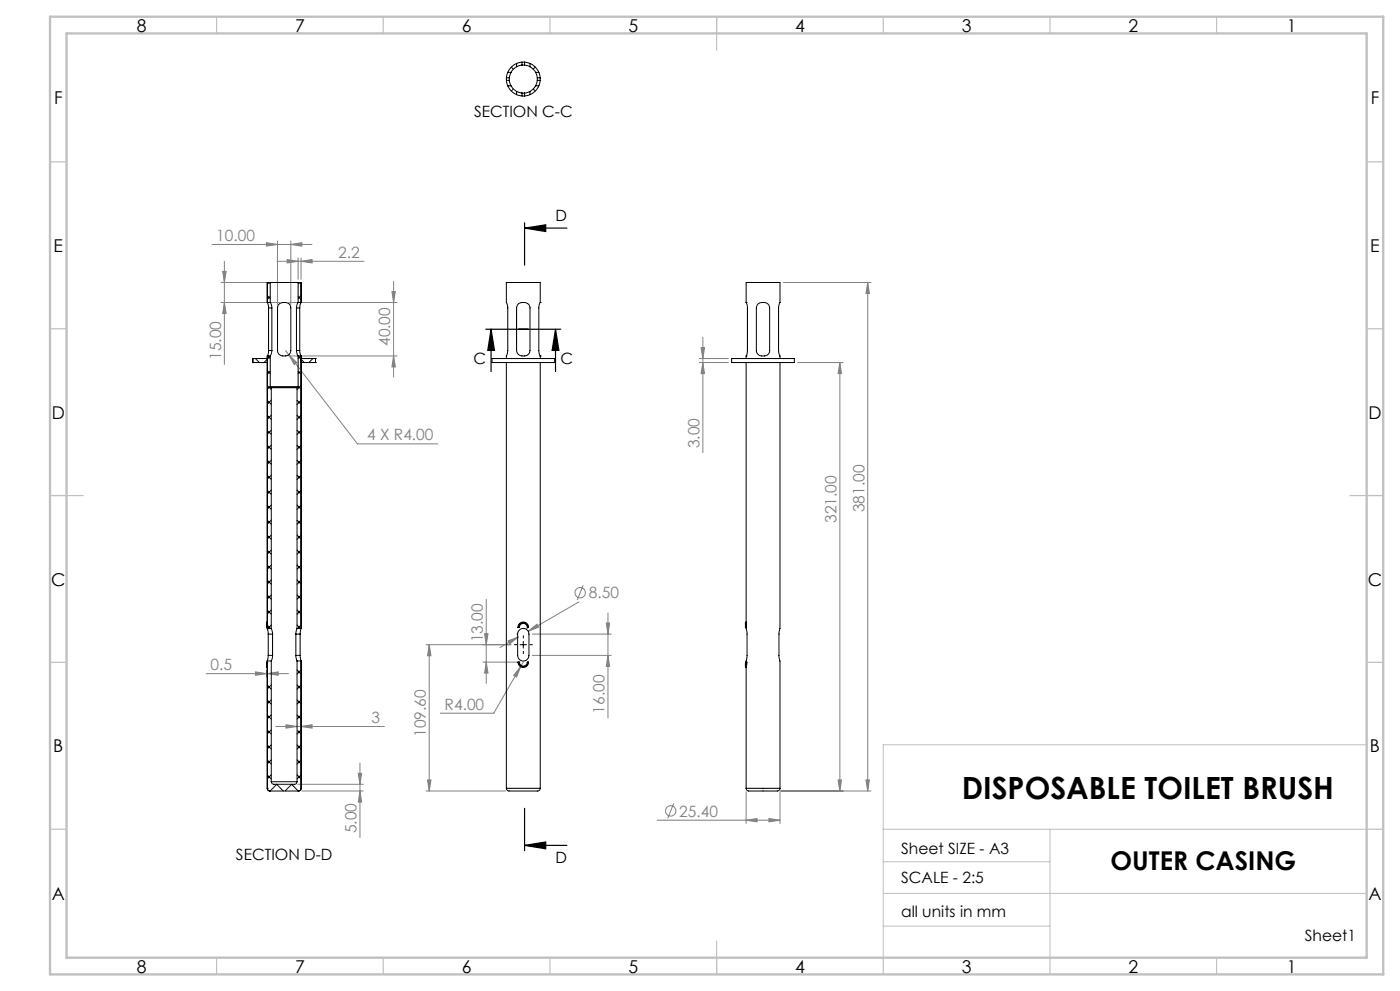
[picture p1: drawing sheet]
<svg xmlns="http://www.w3.org/2000/svg" width="420mm" height="297mm" viewBox="0 0 420 297" stroke-linecap="round" stroke-linejoin="round" font-family="sans-serif">
<path d="M410 223.2h-145v63.8M265 248.5h145M265 258.3h50M315 248.5v38.5M265 267.8h145M265 277.6h50" fill="none" stroke="#c0c0c0" stroke-width=".3"/>
<g fill="none" stroke="#c0c0c0" stroke-width=".35">
<path d="M65 5v5M115 5v5M165 5v5M215 5v10M265 5v5M315 5v5M365 5v5M15 48.5h5M410 48.5h5M15 98.5h5M410 98.5h5M15 148.5h10"/>
<path d="M405 148.5h10M15 198.5h5M410 198.5h5M15 248.5h5M410 248.5h5M65 287v5M115 287v5M165 287v5M215 282v10M265 287v5M315 287v5M365 287v5"/>
</g>
<path d="M15 5h400v287h-400zM20 10h390v277h-390z" fill="none" stroke="#c0c0c0" stroke-width=".7"/>
<g fill="none" stroke="#808080" stroke-width=".3">
<path d="M63.6 73.3h30M67.3 78.3v30.9M79.9 72.7l3.4 .6-3.4 .5zM83.1 78.3h26.1M83.3 72.2v19.1M86.1 77.8l3.3 .5-3.3 .5zM87.2 73.3l3.4-.6v1.1zM87.2 72.2v19.1M89.4 77.3v6.4M90.3 78.3l3.3-.5v1zM90.3 77.3v6.4M66.3 90.7h17.6"/>
<path d="M66.3 84.7h13.7M66.8 81.3h1l-.5 3.4zM67.3 90.7l.5 3.3h-1zM86.6 90.7h32.5M117.6 87.4h1l-.5 3.3zM118.1 84.3v28.7M235 84.7h26.3M260.3 84.7l.5 3.3h-1zM260.3 84.7v152.4M85.7 105.1l.9 1.2M86.6 106.3l2.4 2.4-.7 .6zM86.6 106.3l20.6 26.7h24.1"/>
<path d="M86.6 106.7h32.5M118.1 106.7l.5 3.3h-1zM209.8 108.7h8.7M209.8 107.5h8.7M210.3 104.2h1l-.4 3.3zM210.9 108.7l.4 3.3h-1zM210.9 101.1v34.5M239.3 108.7h13.6M252 108.7l.4 3.3h-1zM252 108.7v128.4M145.9 179.6v25.2M174.9 175.4l-1.7 4.4"/>
<path d="M127.8 193.2h25.5M128.8 193.2l.5 3.3h-1zM128.8 193.2v43.9M144.9 198.4h11.1M145.4 189.9h1l-.5 3.3zM145.9 198.4l.5 3.3h-1zM152.4 192.1l3.1-1.2-2.6 2.1zM155 190h.1M155.5 190.9l-5.5 3.2M156.2 199.8l-1.2 3.1-.9-.5zM156.2 199.8l-8.1 13.9h-16M157 198.4l-.8 1.4"/>
<path d="M158 188.3h.1M158.5 189.2l2.6-2.1 .5 .9zM159.7 190h23.7M159.7 196.4h23.7M173.6 180.4l-15.1 8.8M181.9 186.7h1l-.5 3.3zM182.4 196.4l.5 3.3h-1zM182.4 183.7v31.5M61.9 201.9h24.6M76.7 201.4l3.3 .5-3.3 .5zM80 200.8v2.1M80.2 201.9l3.3-.5v1z"/>
<path d="M80.2 200.6v2.3M82.8 217.7h32.5M85.8 217.2l3.3 .5-3.3 .5zM90.3 217.7l3.3-.5v1zM89.3 235.1h19.7M90.5 237.1h18.5M107.5 231.8h1l-.5 3.3zM108 228.7v22.3M108 237.1l.5 3.3h-1zM127.8 237.1h23.9M128.3 233.7h1l-.5 3.4zM223.8 237.3v9.5"/>
<path d="M234 237.3v9.5M234.2 237.1h27.1M251.4 233.7h1l-.4 3.4zM259.8 233.7h1l-.5 3.4zM197.2 245.8h36.8M202.1 240.8l-1.8 4.4M223.8 245.8l3.3-.5v1zM230.7 245.3l3.3 .5-3.3 .5z"/>
<circle cx="174" cy="177.6" r="1.56"/>
<circle cx="201.2" cy="243" r="1.56"/>
</g>
<path d="M157.4 68.4l6.3-1v2zM157.4 68.4h12.7M157.4 66.8v12.7M145.7 98.7h22.5M147.3 98.7l1 6.3h-2zM147.3 98.7v12.7M166.7 98.7l1 6.3h-2.1zM166.7 98.7v12.7M157.4 253.4l6.3-1.1v2.1zM157.4 242.2v12.7M157.4 253.4h12.7" fill="none" stroke="#000" stroke-width=".35"/>
<path d="M155 193.2h-.7M157 191.2v-.7M157 195.2v.7M159 193.2h.7" fill="none" stroke="#000" stroke-width=".3" stroke-dasharray="15.2 1.3 1.3 1.3"/>
<path d="M156 193.2h2M157 192.2v2" fill="none" stroke="#000" stroke-width=".3"/>
<g fill="#000">
<path d="M157.4 68.4l6.3-1v2zM157.4 253.4l6.3-1.1v2.1z"/>
<path d="M166.7 98.7l1 6.3h-2.1zM147.3 98.7l1 6.3h-2z"/>
</g>
<g fill="#808080">
<path d="M85.8 217.2l3.3 .5-3.3 .5zM90.3 217.7l3.3-.5v1zM79.9 72.7l3.4 .6-3.4 .5zM87.2 73.3l3.4-.6v1.1zM86.6 106.3l1.7 3 .7-.6zM76.7 201.4l3.3 .5-3.3 .5zM80.2 201.9l3.3-.5v1z"/>
<path d="M118.1 106.7l.5 3.3h-1zM117.6 87.4h1l-.5 3.3zM67.3 90.7l.5 3.3h-1zM66.8 81.3h1l-.5 3.4z"/>
<path d="M107.5 231.8h1l-.5 3.3zM108 237.1l.5 3.3h-1z"/>
<path d="M86.1 77.8l3.3 .5-3.3 .5zM90.3 78.3l3.3-.5v1z"/>
<path d="M230.7 245.3l3.3 .5-3.3 .5zM223.8 245.8l3.3-.5v1z"/>
<path d="M152.4 192.1l3.1-1.2-2.6 2.1zM158.5 189.2l2.6-2.1 .5 .9zM156.2 199.8l-2.1 2.6 .9 .5z"/>
<path d="M145.9 198.4l.5 3.3h-1zM145.4 189.9h1l-.5 3.3z"/>
<path d="M181.9 186.7h1l-.5 3.3zM182.4 196.4l.5 3.3h-1zM128.8 193.2l.5 3.3h-1zM128.3 233.7h1l-.5 3.4zM260.3 84.7l.5 3.3h-1zM259.8 233.7h1l-.5 3.4zM252 108.7l.4 3.3h-1zM251.4 233.7h1l-.4 3.4zM210.3 104.2h1l-.4 3.3zM210.9 108.7l.4 3.3h-1z"/>
</g>
<g fill="none" stroke="#000" stroke-width=".3">
<path d="M155 19l-1.6 1.1-1.1 1.6M155 20l-1.7 1.7M155 19v1M156.6 18.6l-1.6 .4M156.6 19.5l-1.6 .5M156.6 18.6h.8M156.6 19.5h.8M156.6 18.6v.9M157.4 18.6l1.6 .4M157.4 19.5l1.6 .5M157.4 18.6v.9M159 19l1.6 1.1 1 1.6"/>
<path d="M159 20l1.7 1.7M159 19v1M151.9 24.1l.4 1.6M151.9 23.3v.8M151.9 23.3h.9M151.9 24.1h.9M152.3 25.7l1.1 1.6 1.6 1.1M152.3 21.7l-.4 1.6M152.3 25.7h1M152.3 21.7h1M152.8 24.1l.5 1.6M152.8 23.3v.8"/>
<path d="M153.3 25.7l1.7 1.7M153.3 21.7l-.5 1.6M153.4 20.1l.6 .6M154 26.7l-.6 .6M155 28.4l1.6 .3M155 27.4l1.6 .5M155 27.4v1M156.6 28.7h.8M156.6 27.9h.8M156.6 27.9v.8M157.4 27.9v.8M159 28.4l-1.6 .3"/>
<path d="M159 27.4l-1.6 .5M159 27.4v1M159.9 26.7l.7 .6M160.6 20.1l-.7 .6M160.7 25.7l-1.7 1.7M160.7 21.7l.5 1.6M160.7 25.7h.9M160.7 21.7h.9M161.2 24.1l-.5 1.6M161.2 23.3v.8M161.2 23.3h.9M161.2 24.1h.9"/>
<path d="M161.6 25.7l-1 1.6-1.6 1.1M161.6 21.7l.5 1.6M162.1 24.1l-.5 1.6M162.1 23.3v.8M80.2 88.6l.9 .9M80.2 84.7h.1M80.2 90.7h.1M80.2 90.7l.4 1.6M80.2 90.7h.9M80.2 84.7v6M80.2 84.7h.9M80.6 92.3v12.8"/>
<path d="M80.6 92.3h1M81.1 85l-.3-.3-.6 .5M81.1 88.9l-.9 .8M81.1 90.7l.5 1.6M81.1 84.7h8.3M81.1 84.7v6M81.6 92.3v12.8M83.9 91l1.4-.3a1.79 1.79 0 0 1 1.9 1.6v12.8a2.09 2.09 0 0 1-2.4 1.6 1.64 1.64 0 0 1-1.5-1.6v-12.8l.2-.9zM88.9 92.3v12.8M88.9 92.3h1M89.4 85l.3-.3 .6 .5M89.4 88.9l.9 .8"/>
<path d="M89.4 84.7h.9v6M89.4 90.7l-.5 1.6M89.4 90.7h.9M89.4 84.7v6M89.9 92.3v12.8M90.3 88.6l-.9 .9M90.3 90.7l-.4 1.6M90.3 84.7v6M155.6 91l1.3-.3a1.89 1.89 0 0 1 2.1 1.6v12.8a2.09 2.09 0 0 1-2.4 1.6 1.69 1.69 0 0 1-1.6-1.6v-12.8l.2-.9zM162.1 90.7v-6h-10.2v6l.4 1.4v13l-.4 2.4M162.1 90.7h.1M162.1 90.7l-.5 1.6v12.9l.5 1.5"/>
<path d="M223.8 90.7v-6h10.2v6l-.4 1.6v12.8l.4 2.4M223.8 90.7l.4 1.2v13.2l-.4 1.6M223.8 90.7h.1M227.5 91l1.3-.3a1.85 1.85 0 0 1 2.1 1.6v12.8a2.03 2.03 0 0 1-2.5 1.6 1.63 1.63 0 0 1-1.5-1.6v-12.8l.3-.9zM75.8 108.7h.1M75.8 107.5h.1M75.8 107.5v1.2M75.8 107.5h4.4M75.8 108.7h4.4M75.9 107.5h-.1M76.6 107.5l1.2 1.2M80.2 115.5l1.2 1.2"/>
<path d="M80.2 111l.9 .9M80.2 106.7h.1M80.2 106.7v79.8M80.2 106.7h.9M80.3 106.7l.8 .7M80.6 105.1l-.4 1.6M80.6 105.1h1M81 115.8l-.8 .9M81.1 106.8l-1.9 1.9M81.1 111.3l-.9 .9M81.1 115.9h8.3M81.1 106.7v9.2"/>
<path d="M81.1 115.9l.3 .3M81.4 119.9l-1.2 1.3M81.4 116.2h7.7M81.4 116.2v72.2h-1.2M81.6 105.1l-.5 1.6M88.9 105.1l.5 1.6M88.9 105.1h1M89.1 119.9l1.2 1.3M89.1 116.2v72.2h1.2M89.4 106.8l1.9 1.9M89.4 111.3l.9 .9M89.4 106.7v9.2"/>
<path d="M89.4 115.9l-.3 .3M89.4 106.7h.9M89.5 115.8l.8 .9M89.9 111.4l-.5 .5M89.9 105.1l.4 1.6M90.2 106.7l-.8 .7M90.3 115.5l-1.2 1.2M90.3 106.7v.8M90.3 106.7v81.7M90.3 107.5h4.4M90.3 108.7h4.4M90.3 108.7v79.7"/>
<path d="M93.9 107.5l-1.2 1.2M94.6 107.5h.1M94.7 108.7h.1M94.7 107.5h.1M94.7 107.5v1.2M147.6 107.5h18.8v1.2h-18.8zM151.9 108.7v127.6M162.1 106.7h.1M162.1 106.7v.8M162.1 108.7v127.6M219.5 107.5h18.8v1.2h-18.8zM223.8 106.7h.1"/>
<path d="M223.8 106.7v.8M223.8 108.7v77.7M234 108.7v79.6l-.3 1.7v6.6l.3 1.5v38.2M80.2 138l1.2 1.2M80.2 133.5l1.2 1.2M80.2 129l1.2 1.2M80.2 124.5l1.2 1.2M80.2 120l1.2 1.2M81.4 124.5l-1.2 1.2M81.4 128.9l-1.2 1.2M81.4 133.4l-1.2 1.2M81.4 137.9l-1.2 1.2"/>
<path d="M89.1 137.9l1.2 1.2M89.1 128.9l1.2 1.2M89.1 124.5l1.2 1.2M89.1 133.4l1.2 1.2M90.3 120l-1.2 1.2M90.3 124.5l-1.2 1.2M90.3 129l-1.2 1.2M90.3 133.5l-1.2 1.2M90.3 138l-1.2 1.2M80.2 155.9l1.2 1.2M80.2 151.4l1.2 1.2M80.2 147l1.2 1.2"/>
<path d="M80.2 142.4l1.2 1.3M81.4 142.4l-1.2 1.2M81.4 146.9l-1.2 1.2M81.4 151.4l-1.2 1.2M81.4 155.9l-1.2 1.2M89.1 155.9l1.2 1.2M89.1 146.9l1.2 1.2M89.1 151.4l1.2 1.2M89.1 142.4l1.2 1.2M90.3 147l-1.2 1.2M90.3 151.4l-1.2 1.2M90.3 155.9l-1.2 1.2"/>
<path d="M90.3 142.4l-1.2 1.3M80.2 178.4l1.2 1.2M80.2 173.9l1.2 1.2M80.2 169.4l1.2 1.2M80.2 164.9l1.2 1.2M80.2 160.4l1.2 1.2M81.4 160.4l-1.2 1.2M81.4 164.8l-1.2 1.2M81.4 169.4l-1.2 1.2M81.4 173.8l-1.2 1.2M81.4 178.3l-1.2 1.2M89.1 173.8l1.2 1.2"/>
<path d="M89.1 169.4l1.2 1.2M89.1 164.8l1.2 1.2M89.1 160.4l1.2 1.2M89.1 178.3l1.2 1.2M90.3 160.4l-1.2 1.2M90.3 164.9l-1.2 1.2M90.3 169.4l-1.2 1.2M90.3 178.4l-1.2 1.2M90.3 173.9l-1.2 1.2M80 199.8l.2 .2M80 186.7l.2 .2M80 199.8h.1"/>
<path d="M80 186.7v1.2l.2 .1M80.2 186.4l-.2 .3M80.2 199.6l-.2 .2M80.2 186.5l-.2 .2M80.2 198.4l-.2 .2v1.2M80.2 186.4v.1M80.2 198.4v1.2M80.2 186.9v1.1M80.2 188h.1M80.2 198.4h.1M80.2 200v36.3M80.2 199.6h.1"/>
<path d="M80.2 186.9h.1M80.2 200h.1M80.2 186.5h.1M80.2 187.4l1 1M80.2 182.9l1.2 1.2M80.2 198.1h.1M80.2 188.4l.3 1.6M80.2 188.3v.1M80.2 186.9v1.5M80.2 198.1v1.5M80.2 198.1h1.2v36.2M80.5 196.4l-.3 1.6"/>
<path d="M80.5 190h1.3M80.5 196.4h1.3M80.5 190v6.4M81.4 182.8l-1.2 1.2M81.4 187.3l-1.1 1.1M81.4 188.3l.4 1.7M81.8 196.4l-.4 1.7M81.8 190v6.4M88.8 196.4l.3 1.7M88.8 190h1.2M88.8 190v6.4M88.8 196.4h1.2"/>
<path d="M89.1 187.3l1.1 1.1M89.1 182.8l1.2 1.2M89.1 188.3l-.3 1.7M90 196.4l.3 1.7M90 190v6.4M90.3 182.9l-1.2 1.2M90.3 187.4l-1 1M90.3 188.4l-.3 1.6M90.3 198.1v38.2M90.3 198.1h-1.2v36.2M155.4 188a1.59 1.59 0 0 1 1.6-1.6 1.59 1.59 0 0 1 1.6 1.6M155.4 198.4l.2 .2"/>
<path d="M155.4 198.4a1.59 1.59 0 0 0 1.6 1.6 1.59 1.59 0 0 0 1.6-1.6M155.4 188h.4M155.4 198.4h.4M155.6 187.8l.2 .2M155.6 187.8l-.2 .2M155.6 187.8a1.39 1.39 0 0 1 1.4-1.2 1.39 1.39 0 0 1 1.4 1.2M155.6 198.6a1.39 1.39 0 0 0 1.4 1.2 1.39 1.39 0 0 0 1.4-1.2M155.8 188a1.2 1.2 0 0 1 1.2-1.2 1.2 1.2 0 0 1 1.2 1.2M155.8 198.4l-.2 .2M155.8 198.4a1.2 1.2 0 0 0 1.2 1.2 1.2 1.2 0 0 0 1.2-1.2M156 188.6a1.68 1.68 0 0 1 1.8-.1 1.68 1.68 0 0 1 .9 1.5v6.4a1.69 1.69 0 0 1-1.7 1.7 1.69 1.69 0 0 1-1.7-1.7v-6.4l.1-.5zM158.2 198.4l.2 .2"/>
<path d="M158.2 188h.4M158.2 198.4h.4M158.4 187.8l-.2 .2M158.4 187.8l.2 .2M158.6 198.4l-.2 .2M223.7 186.5l.1-.1v1.6l-.2-.1zM223.8 198.4l-.2 .1v1.4l.2 .1M223.8 186.8l.3 3v6.6l-.3 2M223.8 198.4h.3l-.3 1.6M223.8 199.6v.4M223.8 198.4v1.6M80.2 218.8l1.2 1.2"/>
<path d="M80.2 214.3l1.2 1.2M80.2 209.8l1.2 1.2M80.2 205.3l1.2 1.2M81.4 205.3l-1.2 1.2M81.4 209.8l-1.2 1.2M81.4 214.2l-1.2 1.2M81.4 218.8l-1.2 1.2M89.1 214.2l1.2 1.2M89.1 209.8l1.2 1.2M89.1 205.3l1.2 1.2M89.1 200.8l1.2 1.2M89.4 219l.9 1"/>
<path d="M90.1 219l-1 1M90.3 200.8l-1.2 1.2M90.3 205.3l-1.2 1.2M90.3 209.8l-1.2 1.2M90.3 214.3l-1.2 1.2M223.8 200v36.3M80.2 232.3l1.2 1.2M80.2 227.8l1.2 1.2M80.2 223.3l1.2 1.2M80.2 236.3a.78 .78 0 0 0 .8 .8M80.2 236.3l.3 .6 .5 .2M80.2 236.3h.1"/>
<path d="M81 237.1l2-2 2 2M81.4 223.2l-1.2 1.2M81.4 227.7l-1.2 1.2M81.4 232.2l-1.2 1.2M81.4 234.3l.2 .5 .5 .3h6.4l.4-.2 .2-.6M81.4 234.3h7.7M89.1 232.2l1.2 1.2M89.1 227.7l1.2 1.2M89.1 223.2l1.2 1.2M90.3 223.3l-1.2 1.2M90.3 227.8l-1.2 1.2M90.3 232.3l-1.2 1.2"/>
<path d="M90.3 236.3l-.3 .6-.5 .2-2-2-2 2M90.3 236.3h.1M90.3 236.3l-.1 .4-.5 .4h-8.7M151.9 236.3l.1 .4 .5 .4h8.9l.5-.4 .2-.4M151.9 236.3h10.2M223.8 236.3a1.1 1.1 0 0 0 1.6 .8h7.9l.6-.4 .1-.4M223.8 236.3h10.2"/>
</g>
<text font-size="9.2" x="288.5" y="239.6">DISPOSABLE TOILET BRUSH</text>
<text font-size="7.8" x="333.2" y="260.6">OUTER CASING</text>
<g font-size="5.3">
<text x="41" y="9.5">8</text>
<text x="88.5" y="9.5">7</text>
<text x="138.5" y="9.5">6</text>
<text x="188.5" y="9.5">5</text>
<text x="238.5" y="9.5">4</text>
<text x="288.5" y="9.5">3</text>
<text x="338.5" y="9.5">2</text>
<text x="386" y="9.5">1</text>
<text x="16.2" y="31.2">F</text>
<text x="411.2" y="31.2">F</text>
<text x="16.1" y="75.5">E</text>
<text x="411.1" y="75.5">E</text>
<text x="15.5" y="125.5">D</text>
<text x="410.5" y="125.5">D</text>
<text x="15.4" y="175.5">C</text>
<text x="410.4" y="175.5">C</text>
<text x="16" y="225.5">B</text>
<text x="411" y="225.5">B</text>
<text x="15.5" y="269.7">A</text>
<text x="410.5" y="269.7">A</text>
<text x="41" y="291.5">8</text>
<text x="88.5" y="291.5">7</text>
<text x="138.5" y="291.5">6</text>
<text x="188.5" y="291.5">5</text>
<text x="238.5" y="291.5">4</text>
<text x="288.5" y="291.5">3</text>
<text x="338.5" y="291.5">2</text>
<text x="386" y="291.5">1</text>
</g>
<g font-size="4.7">
<text x="142.2" y="35">SECTION C-C</text>
<text x="166.6" y="66.2">D</text>
<text x="142" y="109.2">C</text>
<text x="168.2" y="109.2">C</text>
<text x="70.8" y="257.6">SECTION D-D</text>
<text x="270.4" y="255.9">Sheet SIZE - A3</text>
<text x="166.6" y="258.7">D</text>
<text x="270.4" y="264.6">SCALE - 2:5</text>
<text x="270.4" y="274.8">all units in mm</text>
<text x="391.5" y="282">Sheet1</text>
</g>
<g font-size="4.7" fill="#808080">
<text x="64.9" y="72.2">10.00</text>
<text x="101.4" y="77.3">2.2</text>
<text x="66.3" y="107.9" transform="rotate(-90 66.3 107.9)">15.00</text>
<text x="117.1" y="103.7" transform="rotate(-90 117.1 103.7)">40.00</text>
<text x="110.2" y="132">4 X R4.00</text>
<text x="209.9" y="134.3" transform="rotate(-90 209.9 134.3)">3.00</text>
<text x="259.3" y="153.5" transform="rotate(-90 259.3 153.5)">381.00</text>
<text x="251" y="156.7" transform="rotate(-90 251 156.7)">321.00</text>
<text x="176.6" y="179.3">8.50</text>
<text x="144.9" y="192.6" transform="rotate(-90 144.9 192.6)">13.00</text>
<text x="63.2" y="200.9">0.5</text>
<text x="133.4" y="212.7">R4.00</text>
<text x="181.4" y="213.9" transform="rotate(-90 181.4 213.9)">16.00</text>
<text x="111.5" y="216.7">3</text>
<text x="127.8" y="220.8" transform="rotate(-90 127.8 220.8)">109.60</text>
<text x="203.8" y="244.7">25.40</text>
<text x="107" y="249.7" transform="rotate(-90 107 249.7)">5.00</text>
</g>
</svg>
